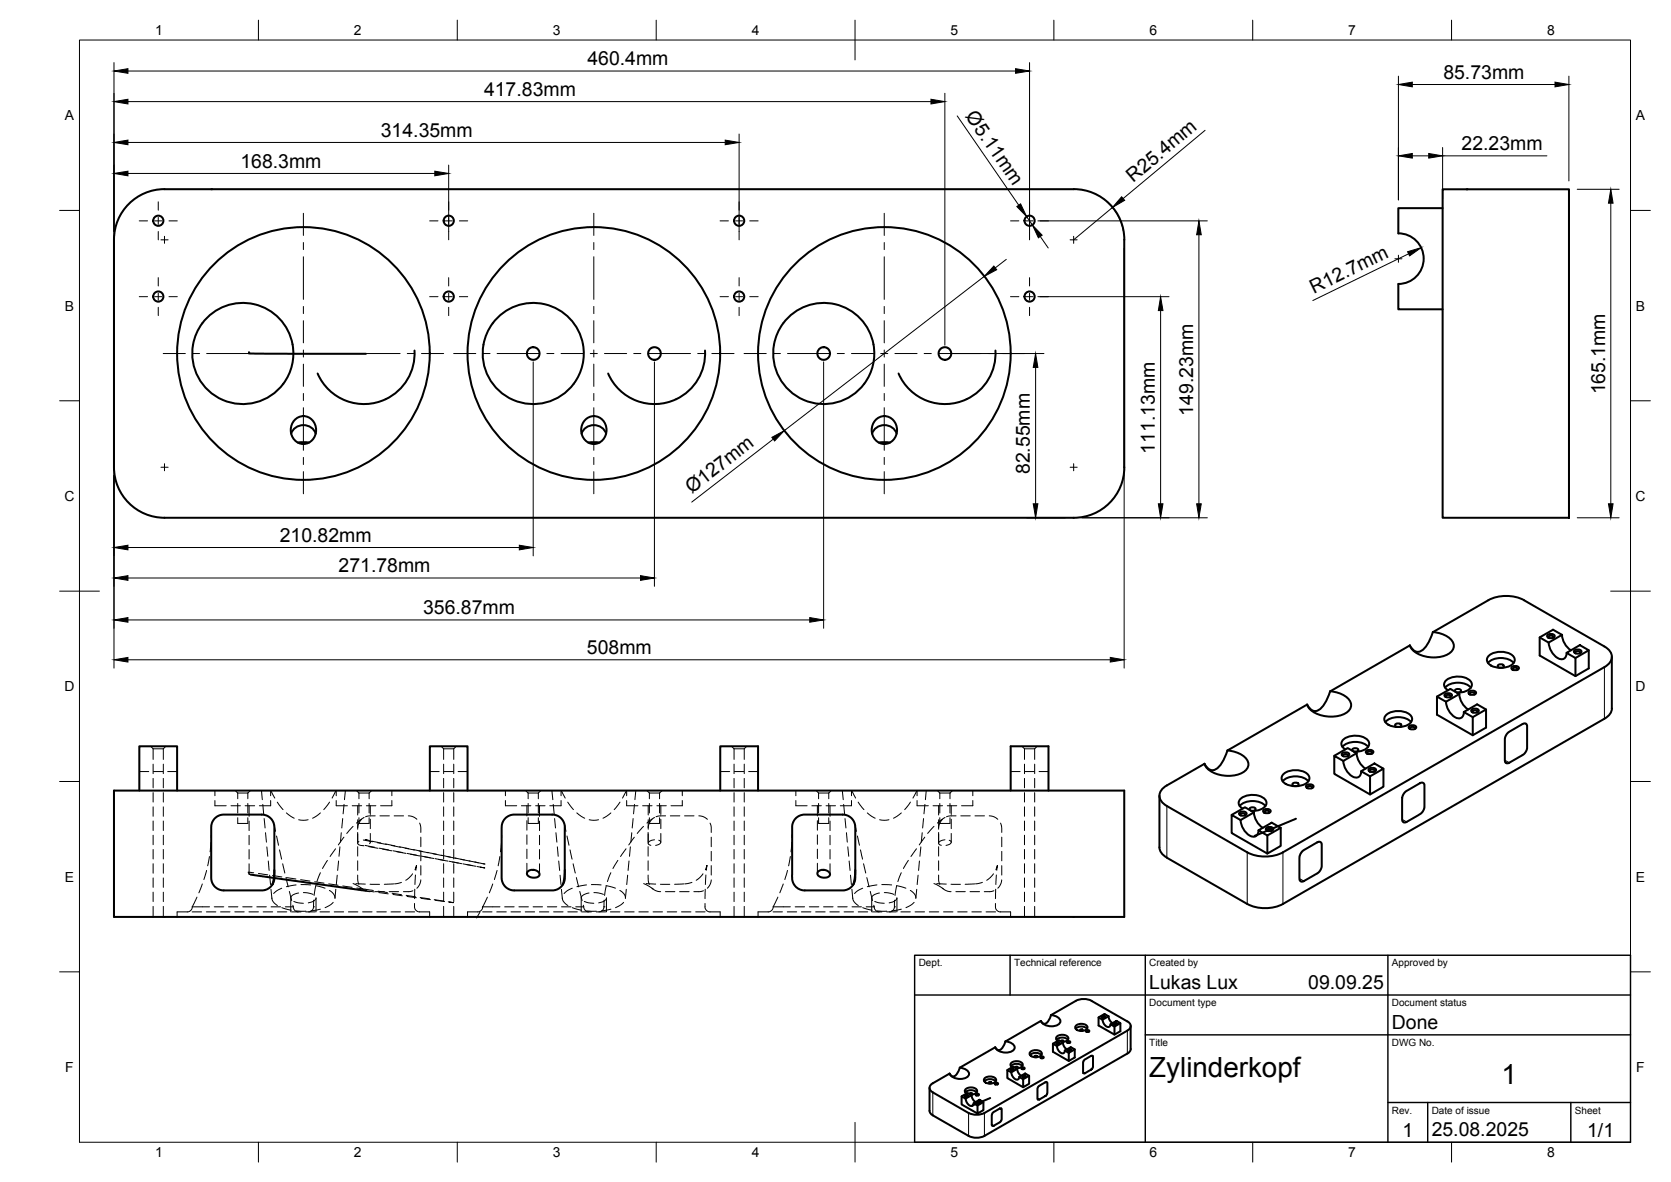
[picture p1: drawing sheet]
<svg xmlns="http://www.w3.org/2000/svg" width="420mm" height="297mm" viewBox="0 0 420 297" stroke-linecap="round" stroke-linejoin="round" font-family="sans-serif">
<!-- layer: Visible -->
<g fill="none" stroke="#000" stroke-width=".51">
<path d="M31.9 51.7a12.6 12.6 0 0 1 9.5-4.2h228.6a12.7 12.7 0 0 1 12.7 12.7v57.2a12.7 12.7 0 0 1-12.7 12.7h-228.6a12.7 12.7 0 0 1-12.7-12.7v-57.2a12.7 12.7 0 0 1 3.2-8.5zM351.6 58.6a6.4 6.4 0 0 1 6.4 6.4 6.4 6.4 0 0 1-6.4 6.4M362.7 52.3h-11.1v6.4M362.7 47.6h31.8v82.5h-31.8zM351.6 71.4v6.3h11.1M62.6 88.5l.1 .3 1.3 .1h28M104.2 88.1a12.7 12.7 0 0 1-9.7 13.1 12.7 12.7 0 0 1-14.6-7.3M177.3 88.1a12.7 12.7 0 0 1-9.8 13.1 12.7 12.7 0 0 1-14.6-7.3M250.3 88.1a12.7 12.7 0 0 1-9.8 13.1 12.7 12.7 0 0 1-14.6-7.3M73.2 109a3.3 3.3 0 0 1 3.1-2.2 3.3 3.3 0 0 1 3.1 2.2M74 105.6a3.2 3.2 0 0 1 4-.5 3.2 3.2 0 0 1 1.4 3.7 3.2 3.2 0 0 1-3.5 2.8 3.2 3.2 0 0 1-2.8-3.5 3.7 3.7 0 0 1 .9-2.5zM74.9 111.2h2.8"/>
<path d="M146.2 109a3.3 3.3 0 0 1 3.1-2.2 3.3 3.3 0 0 1 3.1 2.2M147.1 105.6a3.2 3.2 0 0 1 3.9-.5 3.2 3.2 0 0 1 1.4 3.7 3.2 3.2 0 0 1-3.5 2.8 3.2 3.2 0 0 1-2.8-3.5 3.7 3.7 0 0 1 1-2.5zM147.9 111.2h2.8M219.3 109a3.3 3.3 0 0 1 3.1-2.2 3.3 3.3 0 0 1 3 2.2M220.1 105.6a3.2 3.2 0 0 1 4-.5 3.2 3.2 0 0 1 1.4 3.7 3.2 3.2 0 0 1-3.5 2.8 3.2 3.2 0 0 1-2.8-3.5 3.7 3.7 0 0 1 .9-2.5zM221 111.2h2.8M360.3 158.8a5.8 5.8 0 0 1 5.2 2.9 2.4 2.4 0 0 1-1.7 2.9 8.4 8.4 0 0 1-8.7-1.4l-.6-1M374.2 150.8l-13.9 8a7.7 7.7 0 0 1-3.2 4.9 2.04 2.04 0 0 1-2.6-1.5M374.2 150.8a10 10 0 0 1 9 0M383.2 150.8l20.2 11.7M389.1 159.6l.9-.3a.69 .69 0 0 1 .9 .8l-.9 .3a.69 .69 0 0 1-.9-.8zM392.7 159.5l-2.2-1.3-3.4 2v4.5l9 5.2 3.4-1.9v-4.6"/>
<path d="M392.7 159.5l-3.3 2-2.3-1.3M392.8 159.5l.5 1.9 .7 1.2 1 .8M328.7 177.1l-20.1 11.5M328.7 177.1a2.22 2.22 0 0 0 2.6 1.5 7.7 7.7 0 0 0 3.2-4.9 5.8 5.8 0 0 1 5.1 2.9 2.4 2.4 0 0 1-1.6 2.8 8.4 8.4 0 0 1-8.7-1.3zM348.6 179.6a4.9 4.9 0 0 1 6.3 .4 1.72 1.72 0 0 1-1.5 2.4 4.7 4.7 0 0 1-5.1-1 1.32 1.32 0 0 1 .3-1.8zM354.5 162.2l-20 11.5M361.3 175.1l2.3 1.2 3.3-1.9-2.2-1.3-3.4 2v4.5l9 5.2 3.4-2v-4.5l-2.3-1.3-3.3 1.9 2.2 1.3M363.2 174.5l.9-.3a.69 .69 0 0 1 .9 .7l-.9 .4a.69 .69 0 0 1-.9-.8zM363.4 172.8a4.8 4.8 0 0 1 6.4 0M363.6 176.3a4.5 4.5 0 0 0 3.2 4.2 1.32 1.32 0 0 0 1.3-1.6M363.6 175.2l-.1-.2a.71 .71 0 0 1 .6-.4 .71 .71 0 0 1 .7 .4l-.1 .2M364.1 173.5a1.52 1.52 0 0 1-1-1.5 1.52 1.52 0 0 1 1.1-1.4 5.1 5.1 0 0 1 5.6 .6 1.54 1.54 0 0 1-.9 2.4l-1.2 .4-1.4 .1"/>
<path d="M365.9 173.8l-.1-.2a.87 .87 0 0 1 .8-.5 .87 .87 0 0 1 .8 .6l-.4 .3h-.8M366.9 174.4l.5 1.9 .8 1.2 1 .8M369.3 173.9l.9-.3a.69 .69 0 0 1 .9 .7l-.9 .3a.69 .69 0 0 1-.9-.7zM369.6 174.5v-.1a.71 .71 0 0 1 .6-.4 .71 .71 0 0 1 .6 .4l-.1 .1M370 178.4l.9-.3a.69 .69 0 0 1 .9 .7l-.9 .3a.69 .69 0 0 1-.9-.7zM370.3 179.1l-.1-.2a.71 .71 0 0 1 .7-.4 .71 .71 0 0 1 .6 .4l-.1 .2M373.7 178.3l-3.4 1.9v4.6M374.1 166.6a4.8 4.8 0 0 1 6.5 0M374.4 164.8a4.9 4.9 0 0 1 6.3 .4 1.72 1.72 0 0 1-1.5 2.3 4.7 4.7 0 0 1-5.1-1 1.32 1.32 0 0 1 .3-1.7zM376.6 167.2a.82 .82 0 0 1 .9-.3 .82 .82 0 0 1 .6 .7 .82 .82 0 0 1-.8 .3 .82 .82 0 0 1-.7-.7zM380.1 167.7l.9-.3a.69 .69 0 0 1 .9 .7l-.9 .3a.69 .69 0 0 1-.9-.7zM380.4 168.3l-.1-.1a.71 .71 0 0 1 .7-.4 .71 .71 0 0 1 .6 .4l-.1 .1"/>
<path d="M389.4 161.5a4.5 4.5 0 0 0 3.3 4.2 1.32 1.32 0 0 0 1.2-1.6M389.4 160.3l-.1-.2a.71 .71 0 0 1 .7-.4 .71 .71 0 0 1 .6 .4l-.1 .2M393.9 164.1l3.3-2 2.3 1.3-3.4 2zM395.8 163.5l.9-.3a.69 .69 0 0 1 .9 .7l-.9 .4a.69 .69 0 0 1-.9-.8zM396.1 165.4v4.5M396.1 164.2v-.2a.71 .71 0 0 1 .6-.4 .71 .71 0 0 1 .6 .4l-.1 .2M403.4 162.5a2.73 2.73 0 0 1 1.9 2.6 2.73 2.73 0 0 1-1.9 2.5l-80.8 46.6a10 10 0 0 1-9 0l-20.2-11.7a2.72 2.72 0 0 1-1.9-2.5 2.72 2.72 0 0 1 1.9-2.6l9.5-5.5M405.3 165.1v12.9M405.3 178a3.2 3.2 0 0 1-1.9 2.6l-80.8 46.6a10 10 0 0 1-9 0l-20.2-11.7M28.7 198.7h254v31.7h-254zM35 198.7v-11.2h9.5v11.2M108.1 198.7v-11.2h9.5v11.2"/>
<path d="M181.1 198.7v-11.2h9.5v11.2M254.1 198.7v-11.2h9.5v11.2M291.5 200v12.9M302.8 191.9a2.23 2.23 0 0 0 2.7 1.5 7.7 7.7 0 0 0 3.1-4.8 5.9 5.9 0 0 1 5.2 2.9 2.4 2.4 0 0 1-1.6 2.8 8.4 8.4 0 0 1-8.8-1.3zM322.5 196.3a4.8 4.8 0 0 1 6.5 0M322.8 194.5a4.9 4.9 0 0 1 6.3 .4 1.72 1.72 0 0 1-1.5 2.4 4.7 4.7 0 0 1-5.2-1.1 1.32 1.32 0 0 1 .4-1.7zM325 197a.82 .82 0 0 1 .9-.4 .82 .82 0 0 1 .6 .7 .82 .82 0 0 1-.9 .3 .82 .82 0 0 1-.6-.6zM328.4 197.4l.9-.3a.69 .69 0 0 1 .9 .7l-.9 .4a.69 .69 0 0 1-.9-.8zM328.8 198.1l-.1-.2a.71 .71 0 0 1 .6-.4 .71 .71 0 0 1 .7 .4l-.1 .2M337.4 189.4l.9-.4a.69 .69 0 0 1 .9 .8l-.9 .3a.69 .69 0 0 1-.9-.7zM337.5 187.7a4.8 4.8 0 0 1 6.5 0M337.8 191.2l-2.3-1.3v4.6l9 5.2"/>
<path d="M337.8 191.2a4.5 4.5 0 0 0 3.2 4.2 1.32 1.32 0 0 0 1.3-1.6M337.8 190.1l-.1-.2a.71 .71 0 0 1 .6-.4 .71 .71 0 0 1 .7 .4l-.1 .2M338.3 188.3a1.52 1.52 0 0 1-1-1.5 1.52 1.52 0 0 1 1.1-1.4 5.1 5.1 0 0 1 5.5 .6 1.54 1.54 0 0 1-.8 2.4l-1.2 .4-1.4 .1M340.1 188.7l-.1-.2a.87 .87 0 0 1 .8-.5 .87 .87 0 0 1 .8 .5l-.4 .4h-.8M341.1 189.3l-2.2-1.3-3.4 1.9M341.1 189.3l-3.3 1.9M341.1 189.3l.5 1.9 .8 1.1 1 .9M342.2 193.8l3.4-1.9 2.3 1.3-3.4 1.9zM343.5 188.8l.9-.4a.69 .69 0 0 1 .9 .8l-.9 .3a.69 .69 0 0 1-.9-.7zM343.8 189.4l-.1-.1a.71 .71 0 0 1 .7-.4 .71 .71 0 0 1 .6 .4l-.1 .1M344.2 193.3l.8-.4a.69 .69 0 0 1 .9 .8l-.9 .3a.69 .69 0 0 1-.8-.7zM344.5 193.9l-.1-.1a.71 .71 0 0 1 .6-.4 .71 .71 0 0 1 .7 .4l-.1 .1"/>
<path d="M347.9 193.2v4.5l-3.4 2v-4.6M348.3 181.5a4.8 4.8 0 0 1 6.5 0M350.8 182.1a.82 .82 0 0 1 .9-.3 .82 .82 0 0 1 .6 .6 .82 .82 0 0 1-.8 .3 .82 .82 0 0 1-.7-.6zM353.3 199.1l3.9-2.4h.5l.4 .3 .1 5.9-.3 .7-.9 1.1-3.3 1.9-.6 .1-.3-.2-.2-.5v-5.4l.2-.9zM354.3 182.6l.8-.4a.69 .69 0 0 1 .9 .8l-.9 .3a.69 .69 0 0 1-.8-.7zM354.6 183.2l-.1-.1a.71 .71 0 0 1 .6-.5 .71 .71 0 0 1 .7 .5l-.1 .1M379.1 184.2l3.8-2.3 .7-.1 .3 .4 .1 5.8-.4 1-.7 .7-3.4 2-.6 .1-.4-.2-.1-.4v-5.5l.2-.8zM54 205.7l.8-.6 1.2-.4h10.1l1.1 .3 1.1 .9 .5 .8 .2 1v13.1l-.4 1.4-.8 .9-.7 .4-1 .3h-10.1l-1.2-.4-1-.8-.5-1-.2-.8v-13.1l.3-1.2zM63 219.8l29 4M69 218.6l-.1 2.1-.4 1.6M127 205.7l.8-.6 1.3-.4h10l1.2 .3 1.1 .9 .6 1.7v13.3l-.4 1.3-.8 .9-.7 .4-1 .3h-10.1l-1.1-.4-1-.8-.6-.9-.2-1v-12.8l.3-1.2zM132.7 219l.9-.4 1.1 .1 .8 .6 .1 .6-.2 .4-.6 .2h-1.3l-.9-.7-.1-.3z"/>
<path d="M142 218.6l-.1 2-.4 1.7M200 205.7l.9-.7 1.2-.3h10l1.4 .4 .9 .9 .6 1.1 .1 .9v12.6l-.4 1.5-.9 1-1.6 .7h-10.2l-1.2-.4-.9-.8-.7-1.7v-13.3l.3-1.1zM205.7 219.1l.8-.5 1.2 .1 .7 .5 .3 .7-.3 .4-.5 .2h-1.3l-.9-.6-.2-.5zM215.1 218.6l-.2 2.2-.4 1.5M291.5 212.9a3.2 3.2 0 0 0 1.9 2.6M311.6 204.3l.9-.4a.69 .69 0 0 1 .9 .8l-.9 .3a.69 .69 0 0 1-.9-.7zM311.7 202.5a4.8 4.8 0 0 1 6.5 0M311.9 206.1l-2.2-1.3v4.5l9 5.2M311.9 206.1a4.5 4.5 0 0 0 3.3 4.2 1.32 1.32 0 0 0 1.2-1.6M311.9 204.9v-.2a.71 .71 0 0 1 .6-.4 .71 .71 0 0 1 .6 .4l-.1 .2M312.5 203.2a1.52 1.52 0 0 1-1.1-1.5 1.52 1.52 0 0 1 1.2-1.4 5.1 5.1 0 0 1 5.5 .6 1.54 1.54 0 0 1-.9 2.4l-1.2 .4-1.3 .1M314.3 203.5l-.1-.2a.87 .87 0 0 1 .8-.4 .87 .87 0 0 1 .7 .5l-.3 .3h-.8"/>
<path d="M315.3 204.2l-2.3-1.3-3.3 1.9M315.3 204.2l-3.4 1.9M315.3 204.1l.5 1.9 .7 1.2 1 .8M316.4 208.7l3.4-2 2.2 1.3-3.3 2zM317.7 203.6l.8-.3a.69 .69 0 0 1 .9 .7l-.9 .4a.69 .69 0 0 1-.8-.8zM318 204.3l-.1-.2a.71 .71 0 0 1 .6-.4 .71 .71 0 0 1 .7 .4l-.1 .2M318.3 208.1l.9-.3a.69 .69 0 0 1 .9 .7l-.9 .4a.69 .69 0 0 1-.9-.8zM318.7 208.8l-.1-.2a.71 .71 0 0 1 .6-.4 .71 .71 0 0 1 .7 .4l-.1 .2M322 208v4.6l-3.3 1.9v-4.5M325.9 205.7l-10.3 4.3M327.4 214l3.9-2.4h.7l.3 .3v5.9l-.2 .7-.7 .9-3.6 2.1-.6 .1-.3-.3-.2-.4v-5.4zM261.7 256.6l-8.9 5.1"/>
<path d="M264.3 255.1l.6 .1a1.6 1.6 0 0 1 1.7 1.8 3.1 3.1 0 0 1-4.9-.4M270.5 258.5a2.14 2.14 0 0 1 2.8 0M270.5 257.8a2.02 2.02 0 0 1 2.9 .2 1.34 1.34 0 0 1-1.7 1.1 .94 .94 0 0 1-1-.3 .94 .94 0 0 1-.2-1zM273.1 259l.5-.1 .3 .3-.5 .1zM273.2 259.3l.3-.2 .2 .2M274.5 251.5l9 5.2M274.5 251.5l-1.7-.4-1.8 .2-6.7 3.8a2.5 2.5 0 0 1-1.9 2.2l-.7-.7M277.1 255.5l.5-.2 .3 .3-.5 .2zM277.2 256.2a1.54 1.54 0 0 0 1.8 1.8l.2-.6M277.2 255.7l.3-.2 .2 .2M278.7 255.4l-1-.6-1.5 .9v2l4 2.3 1.5-.8v-2.1M278.7 255.4l-1.5 .9-1-.6"/>
<path d="M278.7 255.4l.2 .8 .8 .9M279.2 257.4l1.5-.9 1 .6-1.5 .9zM280 257.2l.6-.2 .3 .3-.5 .2zM280.2 258v2M280.2 257.4l.3-.2 .2 .2M283.5 259l-36 20.7M283.5 256.7a1.21 1.21 0 0 1 .8 1.1 1.21 1.21 0 0 1-.8 1.2M284.3 257.8v5.8a1.4 1.4 0 0 1-.8 1.2M241.3 268.3l.7 .1a1.6 1.6 0 0 1 1.6 1.8 3.1 3.1 0 0 1-4.8-.4l-4.3 2.4a1.2 1.2 0 0 0-.8 1.2 1.2 1.2 0 0 0 .8 1.1l9 5.2M241.8 275.5l1.5-.8 1 .5-1.5 .9-1-.6v2l4 2.3M242.6 275.3l.6-.2 .3 .3-.6 .2zM242.7 274.5a2.14 2.14 0 0 1 2.9 0"/>
<path d="M242.8 275.6l.2-.3 .3 .3M242.8 276.1a1.54 1.54 0 0 0 1.8 1.7l.2-.6M243 274.8l-.3-.3a1 1 0 0 1 1.3-1.2h.4a1.12 1.12 0 0 1 1.2 1.1l-.4 .4-1.2 .3M243.5 279.7l1.1 .4h1.3l1.6-.4M243.8 275l.3-.3 .4 .2-.5 .1M244.3 275.2l.2 .8 .8 .9M244.8 277.2l1.5-.8 1 .6-1.5 .8zM245.3 275l.5-.2 .4 .3-.6 .2zM245.5 275.3l.2-.3 .3 .3M245.6 277l.6-.1 .3 .3-.6 .1zM245.8 277.3l.3-.3 .2 .3M247.3 277v2l-1.5 .8v-2"/>
<path d="M247.5 271.7a2.14 2.14 0 0 1 2.9 0M247.5 271a2.02 2.02 0 0 1 3 .3 1.34 1.34 0 0 1-1.8 1 .94 .94 0 0 1-1-.3 .94 .94 0 0 1-.2-1zM249 275.9l-4.6 2M249.6 279.7l1.9-1.2 .3 .2v2.9l-.4 .4-1.7 1-.2-.1-.1-.2v-2.4zM250.1 272.3l.5-.2 .4 .3-.6 .2zM250.2 263.2l-8.9 5.1a2.5 2.5 0 0 1-1.8 2.2l-.7-.7M250.3 272.5l.2-.2 .3 .2M252.8 261.7l.6 .1a1.6 1.6 0 0 1 1.7 1.8 3.1 3.1 0 0 1-4.9-.4M252.8 261.7a2.5 2.5 0 0 1-1.9 2.2l-.7-.7M254.1 268.7l.5-.2 .3 .3-.5 .2zM254.2 267.9a2.14 2.14 0 0 1 2.9 0M254.3 269.5l-1-.6v2l4 2.3"/>
<path d="M254.3 269l.2-.3 .3 .3M254.3 269.5a1.54 1.54 0 0 0 1.8 1.7l.2-.6M254.5 268.2l-.3-.3a1 1 0 0 1 1.2-1.2h.5a1.12 1.12 0 0 1 1.2 1.1l-.4 .4-1.2 .3M255.3 268.3l.3-.3 .4 .2-.6 .2M255.8 268.6l-1-.6-1.5 .9M255.8 268.6l-1.5 .9M255.8 268.6l.2 .8 .8 .9M256.3 270.6l1.5-.8 1 .5-1.5 .9zM256.8 268.4l.5-.2 .3 .3-.5 .2zM257 268.7l.2-.3 .3 .3M257.1 270.4l.5-.2 .3 .3-.5 .2zM257.3 270.7l.2-.3 .3 .3"/>
<path d="M258.8 270.3v2.1l-1.5 .8v-2M259 265.1a2.14 2.14 0 0 1 2.9 0M259 264.4a2.02 2.02 0 0 1 3 .3 1.34 1.34 0 0 1-1.8 1 .94 .94 0 0 1-1-.3 .94 .94 0 0 1-.2-1zM261.2 272.9l1.7-1 .4 .1-.1 3-.3 .4-1.8 1-.2-.3v-2.6zM261.6 265.7l.5-.2 .3 .3-.5 .2zM261.8 265.9l.2-.2 .3 .2M264.8 262.3l.9 .6 1.6-.9-1.1-.6-1.4 .9v2l3.9 2.3 1.5-.8v-2.1l-1-.5-1.5 .8M265.6 262.1l.5-.2 .3 .3-.5 .2zM265.7 261.3a2.14 2.14 0 0 1 2.8 0M265.8 262.9a1.54 1.54 0 0 0 1.8 1.7l.1-.6M265.8 262.3l.2-.2 .3 .2M266 261.6l-.3-.3a1 1 0 0 1 1.2-1.3l.4 .1a1.12 1.12 0 0 1 1.3 1.1l-.4 .4-1.2 .2"/>
<path d="M266.8 261.7l.2-.3 .4 .2-.5 .2M267.3 262l.2 .8 .8 .9M267.7 264l1 .6M268.3 261.8l.5-.2 .3 .3-.5 .2zM268.5 262.1l.2-.3 .2 .3M268.6 263.8l.5-.2 .3 .3-.5 .2zM268.8 264.1l.2-.3 .2 .3M270.2 263.7l-1.5 .9v2M272.6 266.4l1.8-1.1 .4 .2v2.6l-.1 .4-.4 .3-1.7 1-.3-.3v-2.5zM283.5 264.8l-36 20.7-1 .3h-1.9l-1.1-.3-9.3-5.5-.5-.9v-5.7"/>
<circle cx="39.8" cy="55.5" r="1.28"/>
<circle cx="112.8" cy="55.5" r="1.28"/>
<circle cx="185.9" cy="55.5" r="1.28"/>
<circle cx="258.9" cy="55.5" r="1.28"/>
<circle cx="39.8" cy="74.5" r="1.28"/>
<circle cx="112.8" cy="74.5" r="1.28"/>
<circle cx="185.9" cy="74.5" r="1.28"/>
<circle cx="258.9" cy="74.5" r="1.28"/>
<circle cx="61.1" cy="88.8" r="12.7"/>
<circle cx="76.3" cy="88.8" r="31.8"/>
<circle cx="134.1" cy="88.8" r="1.59"/>
<circle cx="134.1" cy="88.8" r="12.7"/>
<circle cx="149.3" cy="88.8" r="31.8"/>
<circle cx="164.6" cy="88.8" r="1.59"/>
<circle cx="207.1" cy="88.8" r="1.59"/>
<circle cx="207.1" cy="88.8" r="12.7"/>
<circle cx="222.4" cy="88.8" r="31.8"/>
<circle cx="237.6" cy="88.8" r="1.59"/>
<circle cx="271.9" cy="258.8" r=".26"/>
<circle cx="248.9" cy="272" r=".26"/>
<circle cx="260.4" cy="265.4" r=".26"/>
</g>
<g fill="#000">
<circle cx="53.1" cy="47.5" r=".25"/>
<circle cx="368.8" cy="47.6" r=".25"/>
</g>
<!-- layer: Hidden -->
<g fill="none" stroke="#000" stroke-width=".25">
<path d="M35 193.9h2.4M37.9 187.5l.6 .7M38.5 188.2h2.6M38.5 188.2v2.6M38.5 192v2.4M38.5 195.6v2.4M38.5 199.2v2.4M38.6 193.9h2.4M41.1 188.2v2.6M41.1 192v2.4M41.1 195.6v2.4M41.1 199.2v2.4"/>
<path d="M41.7 187.5l-.6 .7M42.2 193.9h2.3M54 198.7v1.3M59.1 198.7l.7 .6M59.8 199.3h2.5M59.8 199.3v1.4M62.3 199.3v1.4M62.9 198.7l-.6 .6M65.7 198.7l.3 2.3M68.1 200v-1.3l1 1.9M84.5 198.7l-1 1.9M84.5 198.7v1.3"/>
<path d="M86.8 198.7l-.2 2.3M89.6 198.7l.7 .6M90.3 199.3h2.5M90.3 199.3v1.4M92.8 199.3v1.4M93.4 198.7l-.6 .6M98.5 198.7v1.3M108.1 193.9h2.3M110.9 187.5l.6 .7M111.5 188.2h2.6M111.5 188.2v2.6M111.5 192v2.4"/>
<path d="M111.5 195.6v2.4M111.5 199.2v2.4M111.6 193.9h2.4M114.1 188.2v2.6M114.1 192v2.4M114.1 195.6v2.4M114.1 199.2v2.4M114.7 187.5l-.6 .7M115.2 193.9h2.4M127.1 198.7v1.3M132.2 198.7l.6 .6M132.8 199.3h2.6"/>
<path d="M132.8 199.3v1.4M135.4 199.3v1.4M136 198.7l-.6 .6M138.8 198.7l.2 2.3M141.1 198.7v1.3M141.1 198.7l1 1.9M157.5 198.7l-1 1.9M157.6 198.7v1.3M159.9 198.7l-.3 2.3M162.7 198.7l.6 .6M163.3 199.3h2.5M163.3 199.3v1.4"/>
<path d="M165.8 199.3v1.4M166.5 198.7l-.7 .6M171.6 198.7v1.3M181.1 193.9h2.4M183.9 187.5l.7 .7M184.6 188.2h2.5M184.6 188.2v2.6M184.6 192v2.4M184.6 195.6v2.4M184.6 199.2v2.4M184.7 193.9h2.3M187.1 188.2v2.6"/>
<path d="M187.1 192v2.4M187.1 195.6v2.4M187.1 199.2v2.4M187.7 187.5l-.6 .7M188.2 193.9h2.4M200.1 198.7v1.3M205.2 198.7l.6 .6M205.8 199.3h2.6M205.8 199.3v1.4M208.4 199.3v1.4M209 198.7l-.6 .6M211.8 198.7l.2 2.3"/>
<path d="M214.1 198.7v1.3M214.2 198.7l.9 1.9M230.6 200l-.1-1.3-.9 1.9M232.9 198.7l-.2 2.3M235.7 198.7l.6 .6M236.3 199.3h2.6M236.3 199.3v1.4M238.9 199.3v1.4M239.5 198.7l-.6 .6M244.6 198.7v1.3M254.1 193.9h2.4M257 187.5l.6 .7"/>
<path d="M257.6 188.2h2.6M257.6 188.2v2.6M257.6 192v2.4M257.6 195.6v2.4M257.6 199.2v2.4M257.7 193.9h2.4M260.2 188.2v2.6M260.2 192v2.4M260.2 195.6v2.4M260.2 199.2v2.4M260.8 187.5l-.6 .7M261.3 193.9h2.3"/>
<path d="M38.5 202.8v2.3M38.5 206.3v2.4M38.5 209.9v2.4M38.5 213.5v2.4M38.5 217.1v2.3M41.1 202.8v2.3M41.1 206.3v2.4M41.1 209.9v2.4M41.1 213.5v2.4M41.1 217.1v2.3M51.9 218.7l-.6 2.3M52.7 215.3l-.5 2.3"/>
<path d="M53.1 211.7l-.3 2.4M53.1 209.8v.7M54 201.2v1.3h2.9M58.1 202.5h2.4M59.8 205.5v1.4h2.5v-1.4M59.8 201.9v2.4M61.6 202.5h2.4M62.3 201.9v2.4M62.6 202.5v2.7M62.6 206.3v2.4M62.6 209.9v2.4M62.6 213.5v2.4"/>
<path d="M62.6 217.1v2.6M63.8 219.3l-1.4-.1 .2 .5 .4 .1M65 219.5l2.3 .3M66.1 202.1l.2 2.4M66.4 205.7l.3 2.4M66.8 209.3l.2 2.3M67.1 212.8l.2 2.4M67.5 216.4l.2 2.3M67.8 219.9l.2 2.4M68.1 201.2v1.3h-2.9M68.9 207.2l.4 1.7M69.5 210.1l.5 2.3"/>
<path d="M69.7 201.6l1.5 1.9M70.3 213.6l.5 2.3M71.1 217.1l.5 2.3M72 204.3l2 1.3M75.1 206l1.2 .1 1.2-.1M80.6 204.3l-2 1.3M80.6 219.3l-.9 2.2M82.3 216.2l-1.2 2.1M82.9 201.6l-1.5 1.9M84.4 213.3l-1.4 1.9M84.5 201.2v1.3h2.9M84.8 219.9l-.2 2.4"/>
<path d="M85.1 216.4l-.2 2.3M85.5 212.8l-.3 2.4M85.8 209.3l-.2 2.3M86.2 205.7l-.3 2.4M86.5 210.4l-1.4 1.9M86.5 202.1l-.2 2.4M88.6 202.5h2.3M88.8 207.7l-1.6 1.8M89.9 219.9l.1 1.4 .2 1M89.9 216.3v2.4M89.9 209.2v2.4M89.9 202.5v2.3"/>
<path d="M89.9 206v2.4M89.9 209.6v2.3M89.9 212.8v2.3M90.2 211.5l-.3 .4 .2 .3 1.4 .3M90.3 205.5v1.4h2.5v-1.4M90.3 201.9v2.4M90.9 205.9l-.7 .9-.2 1.2M91.4 211.1l2.3 .4M91.5 205.4l-1.9 1.4M91.8 212.5l2.4 .4M92.1 202.5h2.4M92.3 211.1l-.5-.1 1.2 .4-.1 .6"/>
<path d="M92.7 212.8l2.3 .4M92.8 201.9v2.4M93.1 202.5v2.2M93.1 205.9v2.3M93.1 209.5v2.2M93.4 211.4l2.4 .4M94.3 205h-1.7l-.7 .3M94.9 211.8l2.3 .4M95.4 213.1l2.3 .5M95.5 205h2.4M96.2 213.4l2.4 .4M96.9 212.1l2.4 .5"/>
<path d="M98.4 212.5l2.3 .4M98.5 201.2v1.3h-2.8M98.8 213.8l2.4 .5M99.1 205h2.4M99.7 214l2.4 .5M100.4 212.8l2.4 .5M101.9 213.2l2.3 .4M102.4 214.5l2.3 .4M102.7 205l1.2 .3 .9 .6M103.2 214.7l2.4 .4M103.7 219.6l-.7 .9-1 .7M103.9 213.5l2.4 .5"/>
<path d="M104.4 218.6l.3-1.1-.1 1.2M104.5 219.9l-.2 2.4M105.4 213.8l2.3 .5M105.5 206.8l.3 1.1v1.3M105.8 217.5v2.4M105.8 214v2.3M105.8 210.4v2.4M105.9 215.1l2.3 .5M106.7 215.3l2.4 .5M107.4 214.2l2.4 .5M108.9 214.5l2.3 .5M109.4 215.8l2.3 .4"/>
<path d="M110.3 216l2.3 .4M110.9 214.9l2.4 .5M111.5 202.8v2.3M111.5 206.3v2.4M111.5 209.9v2.4M111.5 213.5v2.4M111.5 217.1v2.3M112.4 215.2l2.3 .5M112.9 216.4l2.4 .5M113.8 216.6l2.3 .5M114.1 202.8v2.3M114.1 206.3v2.4"/>
<path d="M114.1 209.9v2.4M114.1 213.5v2.4M114.1 217.1v2.3M114.4 215.6l2.4 .5M115.9 215.9l2.3 .5M116.4 217.1l2.3 .4M117.3 217.3l2.3 .4M117.9 216.3l2.4 .5M119.4 216.6l2.5 .5h-.5M119.9 217.7l2 .4-1.1-.2M125 218.7l-.7 2.3M125.7 215.3l-.4 2.3"/>
<path d="M126.1 211.7l-.2 2.4M126.1 209.8v.7M127.1 201.2v1.3h2.8M131.1 202.5h2.4M132.5 202.5v2.5M132.5 206.2v2.4M132.5 209.8v2.4M132.5 213.4v2.4M132.5 216.9v2.6M132.8 205.5v1.4h2.6v-1.4M132.8 201.9v2.4M134.7 202.5h2.4"/>
<path d="M135.4 201.9v2.4M135.7 202.5v2.7M135.7 206.3v2.4M135.7 209.9v2.4M135.7 213.5v2.4M135.7 217.1v2.6M139.1 202.1l.2 2.4M139.4 205.7l.3 2.4M139.8 209.3l.2 2.3M140.1 212.8l.3 2.4M140.5 216.4l.2 2.3M140.8 219.9l.3 2.4"/>
<path d="M141.1 201.2v1.3h-2.9M141.9 207.2l.4 1.7M142.6 210.1l.5 2.3M142.7 201.6l1.5 1.9M143.3 213.6l.5 2.3M144.1 217.1l.6 2.3M145 204.3l2 1.3M148.1 206l1.2 .1 1.2-.1M153.6 219.3l-.9 2.2M153.6 204.3l-2 1.3M155.4 216.2l-1.3 2.1M155.9 201.6l-1.5 1.9"/>
<path d="M157.4 213.3l-1.4 1.9M157.6 201.2v1.3h2.8M157.8 219.9l-.2 2.4M158.2 216.4l-.3 2.3M158.5 212.8l-.2 2.4M158.9 209.3l-.3 2.3M159.2 205.7l-.2 2.4M159.5 210.4l-1.4 1.9M159.5 202.1l-.2 2.4M161.6 202.5h2.4M161.8 207.7l-1.6 1.8M163 219.9v1.3l.3 1.1"/>
<path d="M163 216.3v2.4M163 209.2v2.4M163 212.8v2.3M163 202.5v2.3M163 206v2.4M163 209.6v2.3M163.3 205.5v1.4h2.5v-1.4M163.3 201.9v2.4M164 205.9l-.8 1-.2 1.1M164.6 211l-1.1 .3-.4 .3v.6l.6 .2M164.6 205.4l-1.9 1.4M165.2 202.5h2.3"/>
<path d="M165.7 211.1l.4 .3v.4l-.3 .4-1 .3M165.8 201.9v2.4M166.2 202.5v2.2M166.2 205.9v2.3M166.2 209.5v2.2M167.4 205h-1.7l-.7 .3M168.6 205h2.3M171.6 201.2v1.3h-2.9M172.1 205h2.4M175.7 205l1.1 .2 1.1 .7M176.8 219.6l-.8 .9-1 .7M177.4 218.6l.4-1.1-.2 1.2"/>
<path d="M177.5 219.9l-.1 2.4M178.5 206.8l.3 1v1.4M178.8 217.5v2.4M178.8 214v2.3M178.8 210.4v2.4M184.6 202.8v2.3M184.6 206.3v2.4M184.6 209.9v2.4M184.6 213.5v2.4M184.6 217.1v2.3M187.1 202.8v2.3M187.1 206.3v2.4"/>
<path d="M187.1 209.9v2.4M187.1 213.5v2.4M187.1 217.1v2.3M198 218.7l-.7 2.3M198.7 215.3l-.4 2.3M199.1 211.7l-.2 2.4M199.2 209.8v.7M200.1 201.2v1.3h2.8M204.1 202.5h2.4M205.5 202.5v2.5M205.5 206.2v2.4M205.5 209.8v2.4"/>
<path d="M205.5 213.4v2.4M205.5 216.9v2.6M205.8 205.5v1.4h2.6v-1.4M205.8 201.9v2.4M207.7 202.5h2.4M208.4 201.9v2.4M208.7 202.5v2.7M208.7 206.3v2.4M208.7 209.9v2.4M208.7 213.5v2.4M208.7 217.1v2.6M212.1 202.1l.3 2.4"/>
<path d="M212.5 205.7l.2 2.4M212.8 209.3l.2 2.3M213.2 212.8l.2 2.4M213.5 216.4l.2 2.3M213.8 219.9l.3 2.4M214.1 201.2v1.3h-2.8M215 207.2l.3 1.7M215.6 210.1l.5 2.3M215.8 201.6l1.4 1.9M216.3 213.6l.6 2.3M217.1 217.1l.6 2.3M218.1 204.3l1.9 1.3"/>
<path d="M221.2 206l1.2 .1 1.1-.1M226.6 219.3l-.8 2.2M226.6 204.3l-1.9 1.3M228.4 216.2l-1.2 2.1M228.9 201.6l-1.4 1.9M230.4 213.3l-1.4 1.9M230.6 201.2v1.3h2.8M230.8 219.9l-.2 2.4M231.2 216.4l-.2 2.3M231.5 212.8l-.2 2.4M231.9 209.3l-.3 2.3M232.2 205.7l-.2 2.4"/>
<path d="M232.5 210.4l-1.4 1.9M232.6 202.1l-.3 2.4M234.6 202.5h2.4M234.8 207.7l-1.5 1.8M236 219.9v1.5l.3 .9M236 216.3v2.4M236 209.2v2.4M236 202.5v2.3M236 206v2.4M236 209.6v2.3M236 212.8v2.3M236.3 205.5v1.4h2.6v-1.4"/>
<path d="M236.3 201.9v2.4M237 205.9l-.7 .8-.3 1.3M237.6 211l-1 .3-.5 .4v.4l.6 .3M237.6 205.4l-1.9 1.4M238.2 202.5h2.4M238.7 211.1l.4 .4v.4l-.5 .3-.7 .3M238.9 201.9v2.4M239.2 202.5v2.2M239.2 205.9v2.3M239.2 209.5v2.2M240.4 205h-1.5l-.9 .3M241.6 205h2.4"/>
<path d="M244.6 201.2v1.3h-2.8M245.2 205h2.3M248.7 205l1.2 .2 1 .7M249.8 219.6l-1.7 1.6M250.4 218.6l.4-1.1-.2 1.2M250.5 219.9l-.1 2.4M251.6 206.8l.3 1v1.4M251.9 217.5v2.4M251.9 214v2.3M251.9 210.4v2.4M257.6 202.8v2.3M257.6 206.3v2.4"/>
<path d="M257.6 209.9v2.4M257.6 213.5v2.4M257.6 217.1v2.3M260.2 202.8v2.3M260.2 206.3v2.4M260.2 209.9v2.4M260.2 213.5v2.4M260.2 217.1v2.3M38.5 220.6v2.4M38.5 224.2v2.4M38.5 227.8v2.6M41.1 220.6v2.4"/>
<path d="M41.1 224.2v2.4M41.1 227.8v2.6M47.1 229.2h-2.6v1.2M48.3 229.2h2.4M48.3 227.9h4.4M48.3 227.9a1.25 1.25 0 0 1-1.2 1.3M49.5 225.5l-1.2 2.4M50.9 222.2l-.9 2.2M51.9 229.2h2.4M53.9 227.9h2.4M55.5 229.2h2.3M57.4 227.9h2.4"/>
<path d="M59 229.2h2.4M61 227.9h2.4M62.6 229.2h2.4M64.6 227.9h2.4M66.2 229.2h2.4M68.1 223.5l.3 2.3M68.2 227.9h2.3M68.4 225.7l.5 1.1 .9 .7M68.5 220l2.4 .4M68.5 222.3h.1M69.7 229.2h2.4M70.8 223.2l-1.2 .6-.8 .7"/>
<path d="M70.9 228.1l2.3 .7M71.7 227.9h2M71.9 220.5l.6 2.4M72.1 220.5l2.3 .4M72.7 224l.6 2.3M73.3 229.2h2.4M73.6 227.5l.1 .4M73.7 227.9a1.25 1.25 0 0 0 1.3 1.3M73.9 226.5l1 .4 1.4 .1M74.4 222.4l-2.4 .4M74.5 228.9l2.4 .1M75.1 224.4a2.07 2.07 0 0 0-2 1.2v3.6"/>
<path d="M75.6 221.1l2.3 .3M75.7 222.3l2.4 .1M76.3 224.3l1.1 .1 1.3 .4M76.9 229.2h2.4M77.5 226.9a2 2 0 0 0 2-1.2v3.5M78.8 227.9h.1M78.8 227.9a1.25 1.25 0 0 1-1.2 1.3M78.9 226.2l-.1 1.7M79.1 221.6l2.4 .3M79.4 222.6l2.3 .6M79.4 222.7l-.4 2.3M80.5 229.2h2.3"/>
<path d="M80.6 228.5l-2.5 .4M82.7 222.1l2.3 .4M82.8 223.8l1 .8 .4 1M83.8 226.8l-.6 .5-1.5 .8M84 229.2h2.4M84.4 223.5l-.2 2.3M86.2 222.6l2.3 .4M87.6 229.2h2.4M88.8 222l2.3 1.4M89.5 222l2.4 .2M89.7 223.2l4.2 .6M90.9 223.2l1 .7 1.2 .2"/>
<path d="M91.2 229.2h2.4M92 223.8l2.1 .3M93 222.2h2.4M94.3 224.1h2.4M94.7 229.2h2.4M95.1 224l2.3 .3M95.2 224.3l2.4 .3M97.9 224.1h2.3M98.3 229.2h2.4M98.6 224.5l2.3 .3M98.8 224.8l2.4 .3M99 222.1l-2.4 .1"/>
<path d="M100.9 221.7l-1.7 .4M101.9 229.2h2.4M102.1 225l2.4 .4M102.3 225.3l2.4 .3M103.8 223.8l-.9 .3h-1.5M104.2 227v.2a1.51 1.51 0 0 0 1.8 2h2v1.2M104.3 223.5l-.1 2.3M105.6 225.5l2.4 .4M105.8 221.1l-.3 1.3-.7 .8M105.9 225.7l2.3 .4M109.2 226.1l2.3 .3M109.4 226.2l2.4 .4"/>
<path d="M111.5 220.6v2.4M111.5 224.2v2.4M111.5 227.8v2.6M112.7 226.6l1.3 .2-1.1-.1M114.1 220.6v2.4M114.1 224.2v2.4M114.1 227.8v2.6M120.7 229.2l-.9 1.5M121.3 229.2h2.4M121.4 227.9h4.3M121.4 227.9a1.36 1.36 0 0 1-1.8 1.3h-2v1.2M121.4 227.9l-.1 .2"/>
<path d="M122.6 225.5l-1.2 2.4M123.9 222.2l-.9 2.2M124.9 229.2h2.4M126.9 227.9h2.4M128.5 229.2h2.4M130.5 227.9h2.4M132.1 229.2h2.3M134 227.9h2.4M135.6 229.2h2.4M137.6 227.9h2.4M139.2 229.2h2.4M141.2 223.5l.2 2.3"/>
<path d="M141.2 227.9h2.4M141.4 225.7l.2 .8 1.2 1M141.5 222.3h.1M142.8 229.2h2.4M143.9 223.2l-1.3 .6-.8 .7M143.9 228.1l2.4 .7M144.8 227.9h2M144.9 220.5l.6 2.4M145.8 224l.6 2.3M146.3 229.2h2.4M146.7 227.5l.1 .4M146.8 227.9a1.29 1.29 0 0 0 1.2 1.3"/>
<path d="M146.9 226.5l1.1 .4 1.3 .1M147.5 222.4l-2.4 .4M147.5 228.9l2.4 .1M148.1 224.4a2.13 2.13 0 0 0-2 1.2v3.6M148.7 222.3l2.5 .1M149.3 224.3l1.2 .1 1.2 .4M149.9 229.2h2.4M150.5 226.9a2 2 0 0 0 2-1.2v3.5M151.8 227.9h.1M151.8 227.9a1.23 1.23 0 0 1-1.2 1.3M151.9 226.2l-.1 1.7M152.4 222.6l2.3 .6"/>
<path d="M152.4 222.7l-.4 2.3M153.5 229.2h2.4M153.6 228.5l-2.4 .4M155.9 223.8l1 .8 .4 1M156.8 226.8l-.6 .5-1.4 .8M157.1 229.2h2.3M157.5 223.5l-.3 2.3M160.6 229.2h2.4M161.8 222l2.3 1.4M162.5 222l2.4 .2M164 223.2l1 .7 1.1 .2M164.2 229.2h2.4"/>
<path d="M166.1 222.2h2.3M167.3 224.1h2.4M167.8 229.2h2.4M170.9 224.1h2.4M171.3 229.2h2.4M172 222.1l-2.4 .1M174 221.7l-1.8 .4M174.9 229.2h2.4M176.9 223.8l-1 .3h-1.4M177.3 227v.2a1.51 1.51 0 0 0 1.7 2h2.1v1.2M177.3 223.5v2.3M178.8 221.1l-.3 1.2-.6 .9"/>
<path d="M184.6 220.6v2.4M184.6 224.2v2.4M184.6 227.8v2.6M187.1 220.6v2.4M187.1 224.2v2.4M187.1 227.8v2.6M194.4 229.2h2.3M194.4 227.9h4.3M194.4 227.9a1.39 1.39 0 0 1-1.8 1.3h-2v1.2M195.6 225.5l-1.2 2.4M196.9 222.2l-.8 2.2M198 229.2h2.3"/>
<path d="M199.9 227.9h2.4M201.5 229.2h2.4M203.5 227.9h2.4M205.1 229.2h2.4M207.1 227.9h2.4M208.7 229.2h2.3M210.7 227.9h2.3M212.2 229.2h2.4M214.2 223.5l.2 2.3M214.2 227.9h2.4M214.4 225.7l.3 .8 1.1 1M214.6 222.3h.1"/>
<path d="M215.8 229.2h2.4M216.9 223.2l-1.3 .6-.7 .7M216.9 228.1l2.4 .7M217.8 227.9h2M218 220.5l.5 2.4M218.8 224l.6 2.3M219.4 229.2h2.4M219.7 227.5l.1 .4M219.8 227.9a1.25 1.25 0 0 0 1.3 1.3M219.9 226.5l1.1 .4 1.3 .1M220.5 222.4l-2.4 .4M220.5 228.9l2.5 .1"/>
<path d="M221.1 224.4a2.07 2.07 0 0 0-1.9 1.2v3.6M221.7 222.3l2.5 .1M222.4 224.3l1.1 .1 1.2 .4M222.9 229.2h2.4M224.9 227.9h.1M224.9 227.9a1.25 1.25 0 0 1-1.3 1.3M224.9 226.2v1.7M225.4 222.6l2.4 .6M225.4 222.7l-.4 2.3M225.5 225.7a1.93 1.93 0 0 1-1.9 1.2M225.5 225.6v3.6M226.5 229.2h2.4"/>
<path d="M226.6 228.5l-2.4 .4M228.9 223.8l1 .8 .4 1M229.8 226.8l-.5 .5-1.5 .8M230.1 229.2h2.4M230.5 223.5l-.2 2.3M233.7 229.2h2.4M234.8 222l2.4 1.4M235.5 222l2.4 .2M237 223.2l1 .7 1.1 .2M237.2 229.2h2.4M239.1 222.2h2.4M240.3 224.1h2.4"/>
<path d="M240.8 229.2h2.4M243.9 224.1h2.4M244.4 229.2h2.4M245.1 222.1l-2.4 .1M247 221.7l-1.7 .4M247.9 229.2h2.4M249.9 223.8l-.9 .3h-1.5M250.3 227v.2a1.47 1.47 0 0 0 1.3 2M250.4 223.5l-.1 2.3M251.5 229.2h2.6v1.2M251.9 221.1l-.3 1.2-.7 .9M257.6 220.6v2.4"/>
<path d="M257.6 224.2v2.4M257.6 227.8v2.6M260.2 220.6v2.4M260.2 224.2v2.4M260.2 227.8v2.6"/>
</g>
<!-- layer: Visible Narrow -->
<g fill="none" stroke="#000" stroke-width=".25">
<path d="M403.4 167.6v13M378.4 191.1l1.1 .6M293.4 202.6v12.9M313.6 214.2v13M322.6 214.2v13M352.6 205.9l1.1 .7M326.7 220.8l1.2 .6M283.5 259v5.8M234.5 274.5v5.8M243.5 279.7v5.8M247.5 279.7v5.8M260.9 276l.4 .3"/>
<path d="M272.3 269.4l.5 .3M249.4 282.6l.5 .3"/>
</g>
<!-- layer: BORDER -->
<g fill="none" stroke="#000" stroke-width=".25">
<path d="M20 10.1h390v276.9h-390zM65 5.1v5M115 5.1v5M165 5.1v5M215 5.1v10M265 5.1v5M315 5.1v5M365 5.1v5M15 52.9h5M410 52.9h5M15 100.7h5M410 100.7h5"/>
<path d="M15 148.6h10M405 148.6h10M15 196.4h5M410 196.4h5M15 244.2h5M410 244.2h5M65 287v5M115 287v5M165 287v5M215 282.1v9.9M265 287v5M315 287v5"/>
<path d="M365 287v5"/>
</g>
<!-- layer: TITLEBLOCK -->
<path d="M230 240.1h180v46.9h-180zM230 250h180M254 240.1v9.9M288 240.1v46.9M349 240.1v46.9M288 260.1h122M349 277.1h61M359 277.1v9.9M395 277.1v9.9" fill="none" stroke="#000" stroke-width=".36"/>
<!-- layer: Smart Centers -->
<g fill="none" stroke="#000" stroke-width=".25">
<path d="M35 55.5h2.1M38.9 55.5h1.8M39.8 50.7v2.1M39.8 54.6v1.8M39.8 58.2v2.1M41.4 59.4v1.8M42.5 55.5h2.1M76.3 53.6v5.6M108 55.5h2.1M111.9 55.5h1.8M112.8 50.7v2.1M112.8 54.6v1.8"/>
<path d="M112.8 58.2v2.1M115.5 55.5h2.1M149.3 53.6v5.6M181.1 55.5h2.1M185 55.5h1.7M185.8 50.7v2.1M185.8 54.6v1.8M185.8 58.2v2.1M188.5 55.5h2.1M222.3 53.6v5.6M254.1 55.5h2.1M258 55.5h1.8"/>
<path d="M258.9 50.7v2.1M258.9 54.6v1.8M258.9 58.2v2.1M261.5 55.5h2.1M270 59.4v1.8M35 74.6h2.1M38.9 74.6h1.8M39.8 69.8v2.1M39.8 73.7v1.7M39.8 77.2v2.1M40.5 60.3h1.8M42.5 74.6h2.1"/>
<path d="M76.3 60.9v1.8M76.3 64.5v10.7M76.3 77v1.8M108 74.6h2.1M111.9 74.6h1.8M112.8 69.8v2.1M112.8 73.7v1.7M112.8 77.2v2.1M115.5 74.6h2.1M149.3 60.9v1.8M149.3 64.5v10.7M149.3 77v1.8"/>
<path d="M181.1 74.6h2.1M185 74.6h1.7M185.8 69.8v2.1M185.8 73.7v1.7M185.8 77.2v2.1M188.5 74.6h2.1M222.3 60.9v1.8M222.3 64.5v10.7M222.3 77v1.8M254.1 74.6h2.1M258 74.6h1.8M258.9 69.8v2.1"/>
<path d="M258.9 73.7v1.7M258.9 77.2v2.1M261.5 74.6h2.1M269.1 60.3h1.7M350.7 65h1.8M351.6 64.1v1.8M41 88.8h5.6M48.4 88.8h1.8M52 88.8h10.7M64.5 88.8h1.8M68.1 88.8h5.5M75.4 88.8h1.8"/>
<path d="M76.3 80.6v5.6M76.3 88v1.7M76.3 91.5v5.6M76.3 98.9v1.8M79 88.8h5.5M86.3 88.8h1.8M89.9 88.8h10.7M102.4 88.8h1.8M106 88.8h5.5M114.1 88.8h5.5M121.4 88.8h1.8M125 88.8h10.7"/>
<path d="M137.5 88.8h1.8M141.1 88.8h5.5M148.4 88.8h1.8M149.3 80.6v5.6M149.3 88v1.7M149.3 91.5v5.6M149.3 98.9v1.8M152 88.8h5.6M159.3 88.8h1.8M162.9 88.8h10.7M175.4 88.8h1.8M179 88.8h5.6"/>
<path d="M187.1 88.8h5.6M194.4 88.8h1.8M198 88.8h10.7M210.5 88.8h1.8M214.1 88.8h5.6M221.4 88.8h1.8M222.3 80.6v5.6M222.3 88v1.7M222.3 91.5v5.6M222.3 98.9v1.8M225 88.8h5.6M232.4 88.8h1.8"/>
<path d="M235.9 88.8h10.8M248.5 88.8h1.7M252 88.8h5.6M40.5 117.4h1.8M41.4 116.5v1.8M76.3 102.5v10.7M76.3 114.9v1.8M76.3 118.5v5.6M149.3 102.5v10.7M149.3 114.9v1.8M149.3 118.5v5.6M222.3 102.5v10.7"/>
<path d="M222.3 114.9v1.8M222.3 118.5v5.6M269.1 117.4h1.7M270 116.5v1.8"/>
</g>
<!-- layer: FD_Dimensions -->
<g fill="none" stroke="#000" stroke-width=".25">
<path d="M28.7 15.7v152.2M32.2 17.9h223.2M258.9 15.7v42.5M351.6 19.1v31.1M394.5 19.1v26.4M32.2 25.5h201.9M32.2 35.8h150.2M185.8 33.7v24.5M237.6 23.4v63.3M240.7 29.1l15.5 22.5M303 32.8l-20.6 17.1M355.1 21.2h35.9"/>
<path d="M355.1 39.2h4.1M362.7 37.1v13.1M362.7 39.2h26.3M32.2 43.6h77.1M112.8 41.5v16.7M258.1 54.4l1.5 2.1M261 55.5h42.6M261.6 59.4l2 2.9M278.2 50.6a12.7 12.7 0 0 1 4.3 7.6M279.7 52.1l-9.7 8.2M301.5 59v67.6M396.6 47.6h10.5"/>
<path d="M405 51.1v75.5M247.5 69.5l-50.3 38.7M253 65.2l-2.7 2.1M261 74.6h32.9M282.7 62.4v105.5M291.8 78v48.6M354.2 63.8l-24.1 11.7M134.1 90.9v48.8M164.5 90.9v56.4M207.1 90.9v67M239.7 88.8h22.8M260.4 92.3v34.3"/>
<path d="M194.4 110.4l-20.5 15.8M32.2 137.6h98.4M258.3 130.1h9.6M272.1 130.1h31.5M396.6 130.1h10.5M32.2 155.8h171.4M32.2 145.3h128.9M32.2 165.8h247"/>
</g>
<g fill="#000" stroke="#000" stroke-width=".25">
<path d="M28.7 17.9l3.5-.6v1.1zM255.4 17.3l3.5 .6-3.5 .5zM28.7 25.5l3.5-.6v1.2zM28.7 35.8l3.5-.6v1.2zM182.4 35.2l3.4 .6-3.4 .6zM234.1 24.9l3.5 .6-3.5 .6zM351.6 21.2l3.5-.6v1.2zM351.6 39.2l3.5-.6v1.1zM359.2 38.6l3.5 .6-3.5 .5zM391 20.6l3.5 .6-3.5 .6zM28.7 43.6l3.5-.6v1.2zM109.3 43l3.5 .6-3.5 .6z"/>
<path d="M255.7 51.9l.9-.7 1.5 3.2zM259.6 56.5l2.4 2.6-.9 .7zM282 49.5l.8 .8-3.1 1.8zM301.5 55.5l.5 3.5h-1.1zM405 47.6l.6 3.5h-1.2zM249.9 66.9l.7 .9-3.1 1.7zM291.8 74.6l.6 3.4h-1.1zM353.9 63.3l3.4-1.1-2.9 2.1zM260.4 88.8l.6 3.5h-1.2zM194.1 109.9l3.1-1.7-2.4 2.6zM28.7 137.6l3.5-.6v1.2zM130.6 137l3.5 .6-3.5 .6z"/>
<path d="M259.8 126.6h1.2l-.6 3.5zM291.3 126.6h1.1l-.6 3.5zM300.9 126.6h1.1l-.5 3.5zM404.4 126.6h1.2l-.6 3.5zM28.7 155.8l3.5-.6v1.2zM28.7 145.3l3.5-.6v1.1zM161.1 144.7l3.4 .6-3.4 .5zM203.6 155.2l3.5 .6-3.5 .6zM28.7 165.8l3.5-.6v1.2zM279.2 165.2l3.5 .6-3.5 .6z"/>
</g>
<g font-size="7">
<text x="289" y="270.6">Zylinderkopf</text>
<text x="377.5" y="272.3">1</text>
</g>
<g font-size="4.9">
<text x="147.7" y="16.4">460.4mm</text>
<text x="362.9" y="19.8">85.73mm</text>
<text x="121.7" y="24.1">417.83mm</text>
<text x="242.6" y="29.2" transform="rotate(55 242.6 29.2)">Ø5.11mm</text>
<text x="95.8" y="34.3">314.35mm</text>
<text x="367.5" y="37.7">22.23mm</text>
<text x="60.5" y="42.1">168.3mm</text>
<text x="284.9" y="45.9" transform="rotate(-40 284.9 45.9)">R25.4mm</text>
<text x="330.4" y="73.8" transform="rotate(-26 330.4 73.8)">R12.7mm</text>
<text x="403.6" y="99.1" transform="rotate(-90 403.6 99.1)">165.1mm</text>
<text x="300" y="104.5" transform="rotate(-90 300 104.5)">149.23mm</text>
<text x="290.4" y="114" transform="rotate(-90 290.4 114)">111.13mm</text>
<text x="258.9" y="119.2" transform="rotate(-90 258.9 119.2)">82.55mm</text>
<text x="173.9" y="124.2" transform="rotate(-38 173.9 124.2)">Ø127mm</text>
<text x="70.4" y="136.1">210.82mm</text>
<text x="85.2" y="143.8">271.78mm</text>
<text x="106.4" y="154.3">356.87mm</text>
<text x="147.6" y="164.3">508mm</text>
<text x="289" y="248.5">Lukas Lux</text>
<text x="329" y="248.5">09.09.25</text>
<text x="350" y="258.6">Done</text>
<text x="352.6" y="285.7">1</text>
<text x="360" y="285.5">25.08.2025</text>
<text x="399.1" y="285.7">1/1</text>
</g>
<g font-size="3.5">
<text x="39" y="8.8">1</text>
<text x="89" y="8.8">2</text>
<text x="139" y="8.8">3</text>
<text x="189" y="8.8">4</text>
<text x="239" y="8.8">5</text>
<text x="289" y="8.8">6</text>
<text x="339" y="8.8">7</text>
<text x="389" y="8.8">8</text>
<text x="16.3" y="30.2">A</text>
<text x="411.3" y="30.2">A</text>
<text x="16.3" y="78">B</text>
<text x="411.3" y="78">B</text>
<text x="16.2" y="125.9">C</text>
<text x="411.2" y="125.9">C</text>
<text x="16.2" y="173.7">D</text>
<text x="411.2" y="173.7">D</text>
<text x="16.3" y="221.6">E</text>
<text x="411.3" y="221.6">E</text>
<text x="16.4" y="269.4">F</text>
<text x="411.4" y="269.4">F</text>
<text x="39" y="290.8">1</text>
<text x="89" y="290.8">2</text>
<text x="139" y="290.8">3</text>
<text x="189" y="290.8">4</text>
<text x="239" y="290.8">5</text>
<text x="289" y="290.8">6</text>
<text x="339" y="290.8">7</text>
<text x="389" y="290.8">8</text>
</g>
<g font-size="2.5">
<text x="231" y="242.9">Dept.</text>
<text x="255" y="242.9">Technical reference</text>
<text x="289" y="242.9">Created by</text>
<text x="350" y="242.9">Approved by</text>
<text x="289" y="252.8">Document type</text>
<text x="350" y="252.8">Document status</text>
<text x="289" y="262.9">Title</text>
<text x="350" y="262.9">DWG No.</text>
<text x="350" y="279.9">Rev.</text>
<text x="360" y="279.9">Date of issue</text>
<text x="396" y="279.9">Sheet</text>
</g>
</svg>
